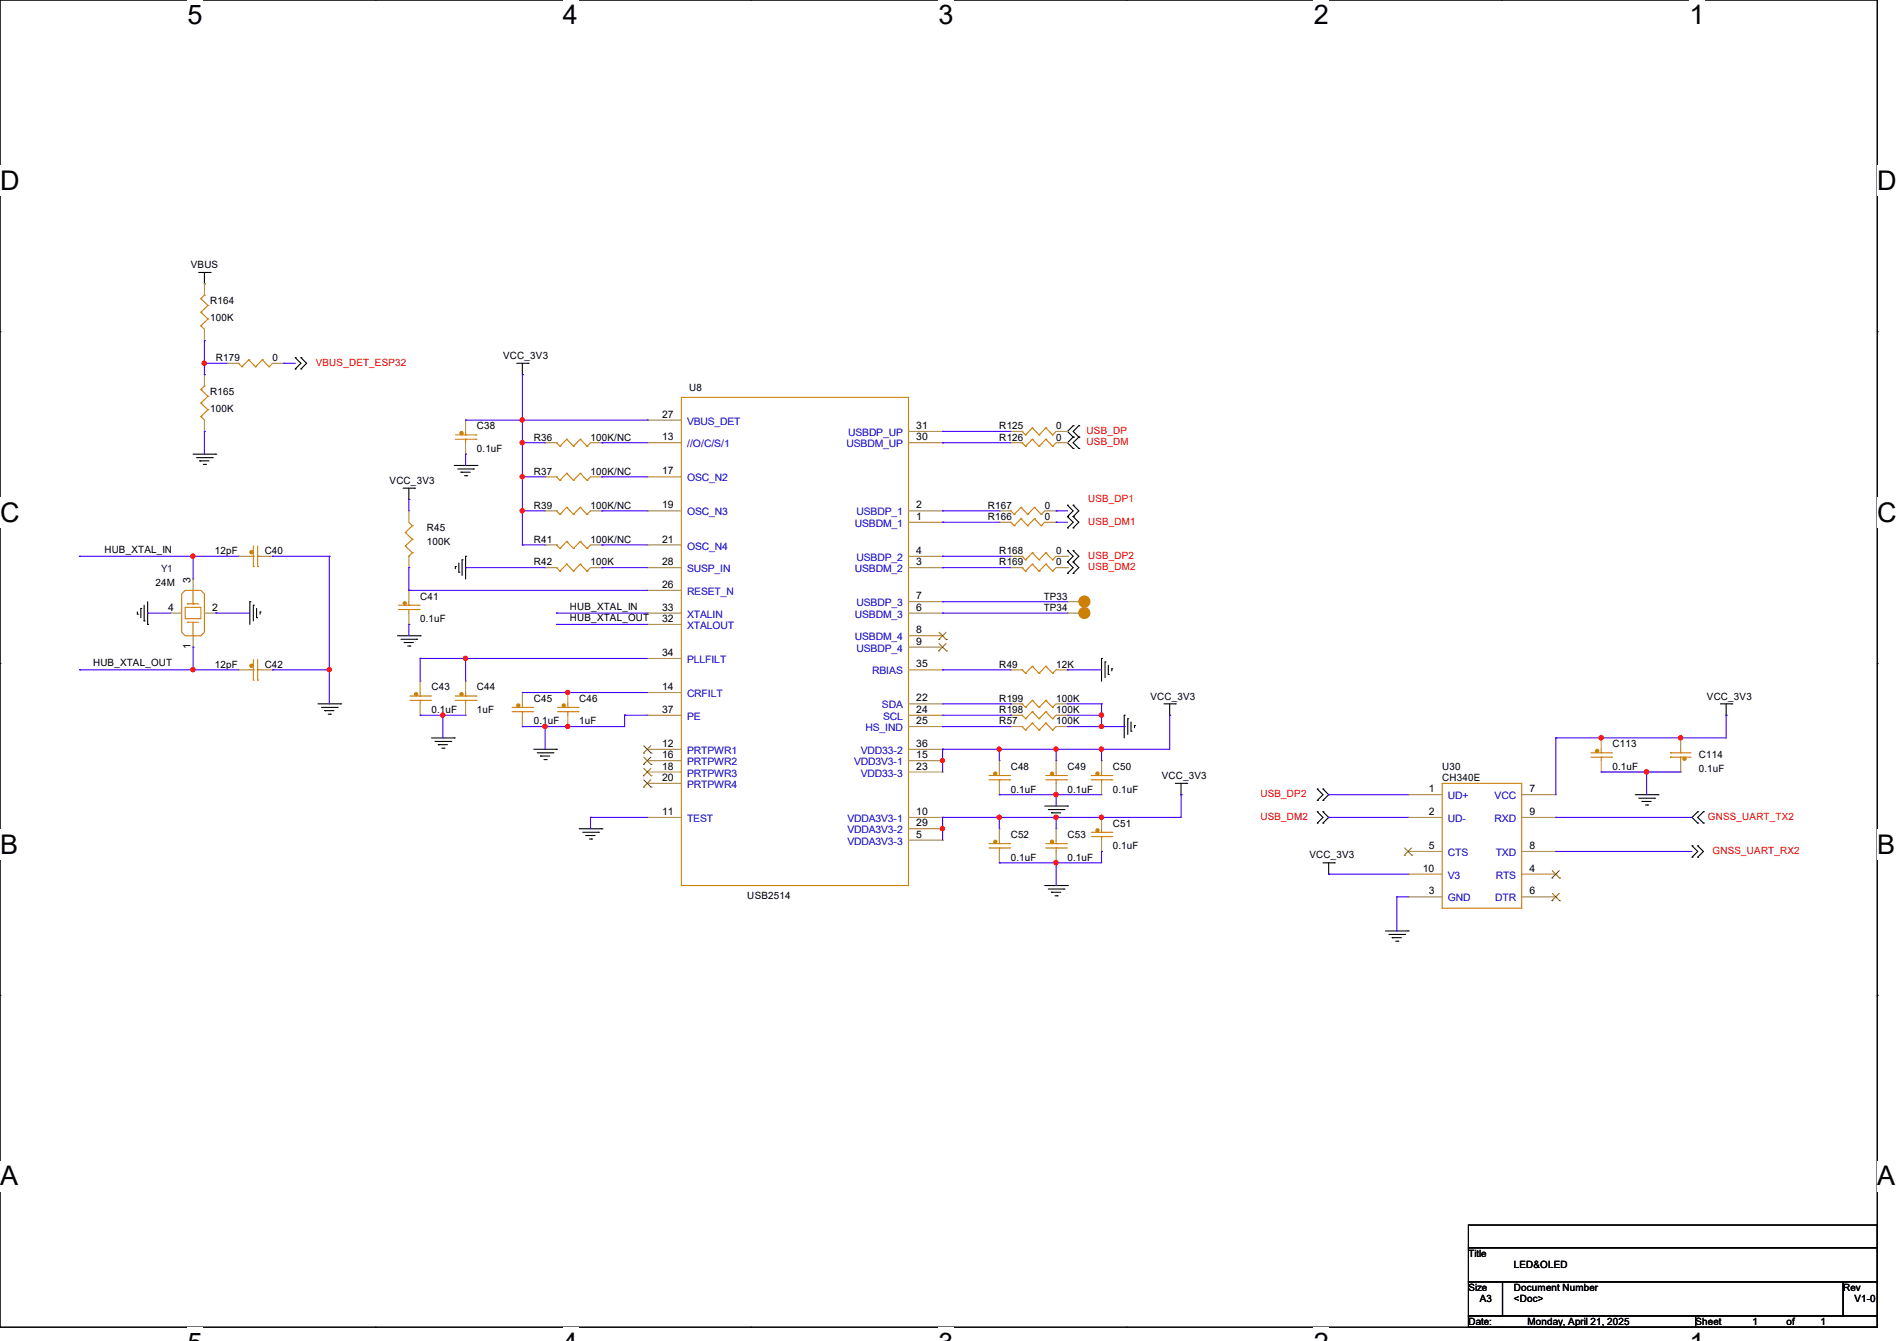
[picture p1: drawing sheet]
<svg xmlns="http://www.w3.org/2000/svg" width="297mm" height="210mm" viewBox="0 0 297 210" stroke-linecap="round" stroke-linejoin="round" font-family="sans-serif">
<path d="M0 0h293.9v207.9h-293.9z" fill="none" stroke="#000" stroke-width=".17"/>
<g fill="#fff">
<path d="M29.4 0h2.3v4.7h-2.3z"/>
<path d="M29.4 207.9h2.3v2.1h-2.3z"/>
</g>
<path d="M58.8 0h.1M58.8 207.9h.1" fill="none" stroke="#000" stroke-width=".17"/>
<g fill="#fff">
<path d="M88.1 0h2.4v4.7h-2.4z"/>
<path d="M88.1 207.9h2.4v2.1h-2.4z"/>
</g>
<path d="M117.6 0h.1M117.6 207.9h.1" fill="none" stroke="#000" stroke-width=".17"/>
<g fill="#fff">
<path d="M146.9 0h2.4v4.7h-2.4z"/>
<path d="M146.9 207.9h2.4v2.1h-2.4z"/>
</g>
<path d="M176.3 0h.1M176.3 207.9h.1" fill="none" stroke="#000" stroke-width=".17"/>
<g fill="#fff">
<path d="M205.7 0h2.4v4.7h-2.4z"/>
<path d="M205.7 207.9h2.4v2.1h-2.4z"/>
</g>
<path d="M235.1 0h.1M235.1 207.9h.1" fill="none" stroke="#000" stroke-width=".17"/>
<g fill="#fff">
<path d="M264.5 0h2.4v4.7h-2.4z"/>
<path d="M264.5 207.9h2.4v2.1h-2.4z"/>
<path d="M0 26h3v4.7h-3z"/>
<path d="M293.9 26h3.1v4.7h-3.1z"/>
<path d="M0 77.9h3v4.7h-3z"/>
<path d="M293.9 77.9h3.1v4.7h-3.1z"/>
</g>
<path d="M0 51.9h.1M293.9 51.9h.1" fill="none" stroke="#000" stroke-width=".17"/>
<g fill="#fff">
<path d="M0 129.9h2.8v4.7h-2.8z"/>
<path d="M293.9 129.9h2.9v4.7h-2.9z"/>
</g>
<path d="M0 103.9h.1M293.9 103.9h.1" fill="none" stroke="#000" stroke-width=".17"/>
<g fill="#fff">
<path d="M0 181.8h2.8v4.8h-2.8z"/>
<path d="M293.8 181.8h3v4.8h-3z"/>
</g>
<g fill="none" stroke="#000" stroke-width=".17">
<path d="M31.1 42.7h1.8M32 44.4h.1M32 42.7v1.7M32.9 42.7h.1M46.2 57.8h.1M46.2 56h.1M46.2 56l.9 .9-.9 .9M47.1 57.8h.1M47.1 56h.1M47.1 56l.9 .9-.9 .9M80.9 56.9h1.8M81.8 58.7h.1"/>
<path d="M81.8 56.9v1.8M82.7 56.9h.1M30.2 71.1h3.6M30.8 71.7h2.4M31.3 72.2h.1M31.3 72.2h1.4M31.8 72.7h.4M32.2 72.7h.1M33.2 71.7h.1M33.8 71.1h.1M63.1 76.5h1.8M64 78.2h.1"/>
<path d="M64 76.5v1.7M64.9 76.5h.1M71.1 72.9h3.6M71.7 73.4h2.4M72.2 74h.1M72.2 74h1.4M72.7 74.5h.4M73.1 74.5h.1M74.1 73.4h.1M74.7 72.9h.1M167.1 79.1h.1M167.1 79.1l.9 .9-.9 .9"/>
<path d="M168 66.7h.1M168 68.5h.1M168 70.2h.1M168 79.1h.1M168 66.7l-.9 .9 .9 .9M168 68.5l-.9 .8 .9 .9M168 79.1l.9 .9-.9 .9M168.9 68.5h.1M168.9 66.7h.1M168.9 70.2h.1M168.9 66.7l-.9 .9 .9 .9M168.9 68.5l-.9 .8 .9 .9"/>
<path d="M21.5 96.2h.1M21.5 95.8v.4M22.1 95.3h.1M22.1 95.3v1.4M22.6 97.2h.1M22.6 94.8v2.4M23.1 97.8h.1M23.1 94.2v3.6M39.1 94.2h.1M39.1 94.2v3.6M39.7 94.8h.1M39.7 94.8v2.4"/>
<path d="M40.2 96.7h.1M40.2 95.3v1.4M40.7 95.8h.1M40.7 95.8v.4M62.2 99.6h3.6M65.8 99.6h.1M71.3 88.7h.1M71.3 88.7v.4M71.8 89.6h.1M71.8 88.2v1.4M72.3 87.7h.1M72.3 87.7v2.4"/>
<path d="M72.9 87.1h.1M72.9 87.1v3.6M167.1 80.9h.1M167.1 82.7h.1M167.1 88h.1M167.1 86.2h.1M167.1 89.8h.1M167.1 80.9l.9 .9-.9 .9M167.1 86.2l.9 .9-.9 .9M167.1 88l.9 .9-.9 .9M168 80.9h.1M168 82.7h.1"/>
<path d="M168 88h.1M168 86.2h.1M168 89.8h.1M168 80.9l.9 .9-.9 .9M168 86.2l.9 .9-.9 .9M168 88l.9 .9-.9 .9M49.8 110.2h3.5M50.3 110.8h2.5M50.8 111.3h.1M50.8 111.3h1.5M51.4 111.8h.3M51.7 111.8h.1"/>
<path d="M52.8 110.8h.1M53.3 110.2h.1M62.8 100.1h2.4M63.3 100.6h.1M63.3 100.6h1.4M63.8 101.2h.4M64.2 101.2h.1M65.2 100.1h.1M67.6 115.6h3.5M68.1 116.1h2.5M68.6 116.6h.1M68.6 116.6h1.5"/>
<path d="M69.2 117.2h.3M69.5 117.2h.1M70.6 116.1h.1M71.1 115.6h.1M83.6 117.3h3.5M84.1 117.9h2.5M84.6 118.4h.1M84.6 118.4h1.5M85.2 119h.3M85.5 119h.1M86.6 117.9h.1M87.1 117.3h.1"/>
<path d="M172.5 103.1h.1M172.5 103.1v3.6M173 103.7h.1M173 103.7v2.4M173.5 105.6h.1M173.5 104.2v1.4M174.1 104.7h.1M174.1 104.7v.4M176 112h.1M176 112v3.6M176.6 112.6h.1M176.6 112.6v2.4"/>
<path d="M177.1 114.5h.1M177.1 113.1v1.4M177.6 113.6h.1M177.6 113.6v.4M182.2 110.2h1.8M183.1 112h.1M183.1 110.2v1.8M184 110.2h.1M269.4 110.2h1.7M270.3 112h.1M270.3 110.2v1.8M271.1 110.2h.1"/>
<path d="M90.7 129.8h3.5M91.2 130.3h2.5M91.7 130.9h.1M91.7 130.9h1.5M92.3 131.4h.3M92.6 131.4h.1M93.7 130.3h.1M94.2 129.8h.1M163.6 126.2h3.5M163.6 138.7h3.5M164.1 126.8h2.5M164.1 139.2h2.5"/>
<path d="M164.6 127.3h.1M164.6 139.7h.1M164.6 127.3h1.5M164.6 139.7h1.5M165.2 127.8h.3M165.5 127.8h.1M166.6 126.8h.1M166.6 139.2h.1M167.1 126.2h.1M167.1 138.7h.1M184 122.7h1.8M184.9 124.5h.1"/>
<path d="M184.9 122.7v1.8M185.8 122.7h.1M206.2 125.3h.1M206.2 123.6h.1M206.2 128.9h.1M206.2 127.1h.1M206.2 123.6l.9 .9-.9 .8M206.2 127.1l.9 .9-.9 .9M207.1 123.6h.1M207.1 125.3h.1M207.1 127.1h.1M207.1 128.9h.1"/>
<path d="M207.1 135.1h1.8M207.1 123.6l.9 .9-.9 .8M207.1 127.1l.9 .9-.9 .9M208 136.9h.1M208 135.1v1.8M208.9 135.1h.1M256 124.5h3.6M256.6 125h2.4M257.1 125.5h.1M257.1 125.5h1.4M257.6 126.1h.4M258 126.1h.1"/>
<path d="M259 125h.1M259.6 124.5h.1M264.9 132.5h.1M264.9 134.2h.1M264.9 132.5l.9 .8-.9 .9M265.8 128.9h.1M265.8 127.1h.1M265.8 132.5h.1M265.8 134.2h.1M265.8 127.1l-.9 .9 .9 .9M265.8 132.5l.9 .8-.9 .9M266.7 127.1h.1"/>
<path d="M266.7 128.9h.1M266.7 127.1l-.9 .9 .9 .9M0 155.9h.1M165.2 140.3h.3M165.5 140.3h.1M216.9 145.8h3.6M217.5 146.3h2.4M218 146.9h.1M218 146.9h1.4M218.5 147.4h.4M218.9 147.4h.1M219.9 146.3h.1"/>
<path d="M220.5 145.8h.1M293.9 155.9h.1M229.9 191.9h64v3.5h-64zM229.9 195.4h64v5.3h-64zM229.9 200.7h5.3v5.4h-5.3zM229.9 206.1h35.6v1.8h-35.6zM235.2 200.7h53.4v5.4h-53.4zM265.5 206.1h28.4v1.8h-28.4zM288.6 200.7h5.3v5.4h-5.3z"/>
</g>
<g fill="none" stroke="#cc8006" stroke-width=".17">
<path d="M31.5 51h.1M31.5 48.9h.1M31.5 46.8h.1M31.5 51l.5 .6M31.5 48.9l1.1 1.1M31.5 46.8l1.1 1M32 46.2h.1M32 46.2l-.5 .6M32.6 50h.1M32.6 47.8h.1M32.6 50l-1.1 1M32.6 47.8l-1.1 1.1"/>
<path d="M37.3 56.9h.1M37.3 56.9l.6 .5M37.9 57.4h.1M38.9 56.3h.1M38.9 56.3l1.1 1.1M38.9 56.3l-1 1.1M40 57.4h.1M41.1 56.3h.1M41.1 56.3l1 1.1M41.1 56.3l-1.1 1.1M42.1 57.4h.1M42.7 56.9l-.6 .5"/>
<path d="M31.5 65.2h.1M31.5 63.1h.1M31.5 61h.1M31.5 65.2l.5 .6M31.5 63.1l1.1 1.1M31.5 61l1.1 1.1M32 60.5h.1M32 60.5l-.5 .5M32.6 64.2h.1M32.6 62.1h.1M32.6 64.2l-1.1 1M32.6 62.1l-1.1 1"/>
<path d="M71.3 68.8h3.2M71.3 68.1h3.2M72.9 68.8h.1M72.9 68.1h.1M72.9 67.6v.5M72.9 68.8v.5M74.5 68.8h.1M74.5 68.1h.1M87.1 74.7h.1M87.1 69.3h.1M87.1 74.7l.6 .5M87.1 69.3l.6 .6"/>
<path d="M87.7 75.2h.1M87.7 69.9h.1M88.7 74.1h.1M88.7 68.8h.1M88.7 79.5h.1M88.7 74.1l1.1 1.1M88.7 74.1l-1 1.1M88.7 68.8l1.1 1.1M88.7 68.8l-1 1.1M88.7 79.5l1.1 1.1M88.7 79.5l-1 1.1M89.8 75.2h.1"/>
<path d="M89.8 69.9h.1M90.8 74.1h.1M90.8 68.8h.1M90.8 79.5h.1M90.8 74.1l1.1 1.1M90.8 74.1l-1 1.1M90.8 68.8l1.1 1.1M90.8 68.8l-1 1.1M90.8 79.5l1.1 1.1M90.8 79.5l-1 1.1M91.9 75.2h.1M91.9 69.9h.1"/>
<path d="M92.5 74.7l-.6 .5M92.5 69.3l-.6 .6M106.7 62.2h35.5v76.5h-35.5zM159.9 79.5h.1M159.9 79.5l1 1.1M159.9 79.5l-1.1 1.1M160 67.6h.1M160 69.3h.1M160 67.6l.6 .5M160 69.3l.6 .6M160.6 68.1h.1M160.6 69.9h.1"/>
<path d="M161.6 67h.1M161.6 68.8h.1M161.6 67l1.1 1.1M161.6 67l-1 1.1M161.6 68.8l1.1 1.1M161.6 68.8l-1 1.1M162 79.5h.1M162 79.5l1 1.1M162 79.5l-1.1 1.1M162.7 68.1h.1M162.7 69.9h.1M163.7 67h.1"/>
<path d="M163.7 68.8h.1M163.7 67l1.1 1.1M163.7 67l-1 1.1M163.7 68.8l1.1 1.1M163.7 68.8l-1 1.1M164.8 68.1h.1M164.8 69.9h.1M165.4 67.6l-.6 .5M165.4 69.3l-.6 .6M28.4 93l.6-.5h2.5l.5 .5v6l-.5 .6h-2.5l-.6-.6zM29 95.1h2.5v1.8h-2.5zM29.3 97.5h.1"/>
<path d="M29.3 94.6h.1M29.3 97.5h1.8M29.3 94.6h1.8M30.2 99.6h.1M30.2 94.6h.1M30.2 92.5v2.1M30.2 97.5v2.1M39.1 87.1h.6M39.7 88.7h.1M39.7 87.1h.1M39.7 85.5v3.2M40.3 88.7h.1"/>
<path d="M40.3 87.1h.1M40.3 85.5v3.2M40.3 87.1h.6M62.4 95.5h3.2M62.4 94.8h3.2M63.5 83.4h.1M63.5 85.5h.1M63.5 83.4l1.1 1.1M63.5 85.5l1.1 1.1M64 87.1h.1M64 95.5h.1M64 94.8h.1"/>
<path d="M64 81.8l.6 .5M64 94.2v.6M64 95.5v.5M64.6 82.3h.1M64.6 84.5h.1M64.6 86.6h.1M64.6 82.3l-1.1 1.1M64.6 84.5l-1.1 1M64.6 86.6l-.6 .5M65.6 95.5h.1M65.6 94.8h.1M87.1 88.9h.1"/>
<path d="M87.1 80h.1M87.1 85.3h.1M87.1 88.9l.6 .6M87.1 80l.6 .6M87.1 85.3l.6 .6M87.7 89.5h.1M87.7 80.6h.1M87.7 85.9h.1M88.7 88.3h.1M88.7 84.8h.1M88.7 88.3l1.1 1.2M88.7 88.3l-1 1.2"/>
<path d="M88.7 84.8l1.1 1.1M88.7 84.8l-1 1.1M89.8 89.5h.1M89.8 80.6h.1M89.8 85.9h.1M90.8 88.3h.1M90.8 84.8h.1M90.8 88.3l1.1 1.2M90.8 88.3l-1 1.2M90.8 84.8l1.1 1.1M90.8 84.8l-1 1.1M91.9 89.5h.1"/>
<path d="M91.9 80.6h.1M91.9 85.9h.1M92.5 88.9l-.6 .6M92.5 80l-.6 .6M92.5 85.3l-.6 .6M158.2 80h.1M158.2 81.8h.1M158.2 80l.6 .6M158.2 81.8l.6 .5M158.8 80.6h.1M158.8 82.3h.1M159.9 81.2h.1"/>
<path d="M159.9 81.2l1 1.1M159.9 81.2l-1.1 1.1M160 88.9h.1M160 87.1h.1M160 88.9l.6 .6M160 87.1l.6 .6M160.6 89.5h.1M160.6 87.7h.1M160.9 80.6h.1M160.9 82.3h.1M161.6 88.3h.1M161.6 86.6h.1"/>
<path d="M161.6 88.3l1.1 1.2M161.6 88.3l-1 1.2M161.6 86.6l1.1 1.1M161.6 86.6l-1 1.1M162 81.2h.1M162 81.2l1 1.1M162 81.2l-1.1 1.1M162.7 89.5h.1M162.7 87.7h.1M163 80.6h.1M163 82.3h.1M163.6 80l-.6 .6"/>
<path d="M163.6 81.8l-.6 .5M163.7 88.3h.1M163.7 86.6h.1M163.7 88.3l1.1 1.2M163.7 88.3l-1 1.2M163.7 86.6l1.1 1.1M163.7 86.6l-1 1.1M164.8 89.5h.1M164.8 87.7h.1M165.4 88.9l-.6 .6M165.4 87.1l-.6 .6M39.1 104.9h.6"/>
<path d="M39.7 106.5h.1M39.7 104.9h.1M39.7 103.3v3.2M40.3 106.5h.1M40.3 104.9h.1M40.3 103.3v3.2M40.3 104.9h.6M64.2 109.7h3.2M64.2 109h3.2M65.8 109.7h.1M65.8 109h.1M65.8 108.5v.5"/>
<path d="M65.8 109.7v.5M67.4 109.7h.1M67.4 109h.1M71.3 109.7h3.2M71.3 109h3.2M72.9 109.7h.1M72.9 109h.1M72.9 108.5v.5M72.9 109.7v.5M74.5 109.7h.1M74.5 109h.1M80.2 111.5h3.2"/>
<path d="M80.2 110.8h3.2M81.8 111.5h.1M81.8 110.8h.1M81.8 110.2v.6M81.8 111.5v.5M83.4 111.5h.1M83.4 110.8h.1M87.3 111.5h3.2M87.3 110.8h3.2M88.9 111.5h.1M88.9 110.8h.1M88.9 110.2v.6"/>
<path d="M88.9 111.5v.5M90.5 111.5h.1M90.5 110.8h.1M160 113.8h.1M160 112h.1M160 104.9h.1M160 110.2h.1M160 113.8l.6 .5M160 112l.6 .6M160 104.9l.6 .6M160 110.2l.6 .6M160.6 114.3h.1"/>
<path d="M160.6 112.6h.1M160.6 105.5h.1M160.6 110.8h.1M161.6 113.2h.1M161.6 111.5h.1M161.6 104.4h.1M161.6 109.7h.1M161.6 113.2l1.1 1.1M161.6 113.2l-1 1.1M161.6 111.5l1.1 1.1M161.6 111.5l-1 1.1M161.6 104.4l1.1 1.1"/>
<path d="M161.6 104.4l-1 1.1M161.6 109.7l1.1 1.1M161.6 109.7l-1 1.1M162.7 114.3h.1M162.7 112.6h.1M162.7 105.5h.1M162.7 110.8h.1M163.7 113.2h.1M163.7 111.5h.1M163.7 104.4h.1M163.7 109.7h.1M163.7 113.2l1.1 1.1"/>
<path d="M163.7 113.2l-1 1.1M163.7 111.5l1.1 1.1M163.7 111.5l-1 1.1M163.7 104.4l1.1 1.1M163.7 104.4l-1 1.1M163.7 109.7l1.1 1.1M163.7 109.7l-1 1.1M164.8 114.3h.1M164.8 112.6h.1M164.8 105.5h.1M164.8 110.8h.1M165.4 113.8l-.6 .5"/>
<path d="M165.4 112l-.6 .6M165.4 104.9l-.6 .6M165.4 110.2l-.6 .6M249.1 118.6h3.2M249.1 117.9h3.2M250.7 118.6h.1M250.7 117.9h.1M250.7 117.3v.6M250.7 118.6v.5M252.3 118.6h.1M252.3 117.9h.1M261.5 117.9h.1"/>
<path d="M261.5 118.6h.1M261.5 118.6h3.3M261.5 117.9h3.3M263.1 117.9h.1M263.1 118.6h.1M263.1 117.3v.6M263.1 118.6v.5M154.9 122.1h3.2M154.9 121.5h3.2M154.9 132.8h3.2M154.9 132.1h3.2M156.5 122.1h.1"/>
<path d="M156.5 121.5h.1M156.5 132.8h.1M156.5 132.1h.1M156.5 120.9v.6M156.5 122.1v.6M156.5 131.6v.5M156.5 132.8v.5M158.1 122.1h.1M158.1 121.5h.1M158.1 132.8h.1M158.1 132.1h.1M163.7 122.1h3.3"/>
<path d="M163.7 121.5h3.3M163.7 132.8h3.3M163.7 132.1h3.3M165.4 122.1h.1M165.4 121.5h.1M165.4 132.8h.1M165.4 132.1h.1M165.4 120.9v.6M165.4 122.1v.6M165.4 131.6v.5M165.4 132.8v.5M167 122.1h.1"/>
<path d="M167 121.5h.1M167 132.8h.1M167 132.1h.1M170.9 122.1h3.2M170.9 121.5h3.2M170.9 131h3.2M170.9 130.3h3.2M172.5 131h.1M172.5 130.3h.1M172.5 122.1h.1M172.5 121.5h.1M172.5 120.9v.6"/>
<path d="M172.5 122.1v.6M172.5 129.8v.5M172.5 131v.6M174.1 131h.1M174.1 130.3h.1M174.1 122.1h.1M174.1 121.5h.1M225.8 122.7h12.5v19.5h-12.5z"/>
</g>
<g fill="none" stroke="#a84" stroke-width=".17">
<path d="M32 53.3h.1M32 44.4h.1M32 58.7h.1M32 44.4v1.8M32 51.6v1.7M32 58.7v1.8M35.6 56.9h.1M35.6 56.9h1.7M42.7 56.9h1.7M44.4 56.9h.1M32 67.6h.1M32 65.8v1.8"/>
<path d="M72.9 65.8h.1M72.9 71.1h.1M72.9 65.8v1.8M72.9 69.3v1.8M85.3 74.7h.1M85.3 69.3h.1M85.3 74.7h1.8M85.3 69.3h1.8M92.5 74.7h1.7M92.5 69.3h1.7M94.2 74.7h.1M94.2 69.3h.1"/>
<path d="M101.3 69.3h.1M101.3 74.7h.1M101.3 65.8h.1M101.3 74.7h5.4M101.3 69.3h5.4M101.3 65.8h5.4M142.2 67.6h5.4M142.2 69.3h5.4M147.6 69.3h.1M147.6 67.6h.1M158.2 67.6h.1M158.2 69.3h.1"/>
<path d="M158.2 67.6h1.8M158.2 69.3h1.8M165.4 67.6h1.7M165.4 69.3h1.7M167.1 67.6h.1M167.1 69.3h.1M26.7 96h.1M26.7 96h1.7M30.2 90.7h.1M30.2 90.7v1.8M30.2 99.6v1.7M32 96h1.8"/>
<path d="M33.8 96h.1M37.3 87.1h.1M37.3 87.1h1.8M40.9 87.1h1.8M42.7 87.1h.1M64 80h.1M64 88.9h.1M64 92.5h.1M64 97.8h.1M64 80v1.8M64 87.1v1.8M64 92.5v1.7"/>
<path d="M64 96v1.8M85.3 88.9h.1M85.3 80h.1M85.3 85.3h.1M85.3 80h1.8M85.3 88.9h1.8M85.3 85.3h1.8M92.5 80h1.7M92.5 88.9h1.7M92.5 85.3h1.7M94.2 88.9h.1M94.2 80h.1"/>
<path d="M94.2 85.3h.1M101.3 80h.1M101.3 85.3h.1M101.3 92.5h.1M101.3 88.9h.1M101.3 97.8h.1M101.3 96h.1M101.3 80h5.4M101.3 88.9h5.4M101.3 96h5.4M101.3 85.3h5.4M101.3 92.5h5.4"/>
<path d="M101.3 97.8h5.4M142.2 80h5.4M142.2 88.9h5.4M142.2 87.1h5.4M142.2 81.8h5.4M142.2 96h5.4M142.2 94.2h5.4M142.2 99.6h5.4M147.6 81.8h.1M147.6 80h.1M147.6 88.9h.1M147.6 87.1h.1"/>
<path d="M147.6 96h.1M147.6 94.2h.1M147.6 99.6h.1M156.5 80h.1M156.5 81.8h.1M156.5 80h1.7M156.5 81.8h1.7M158.2 88.9h.1M158.2 87.1h.1M158.2 88.9h1.8M158.2 87.1h1.8M163.6 80h1.8"/>
<path d="M163.6 81.8h1.8M165.4 80h.1M165.4 81.8h.1M165.4 88.9h1.7M165.4 87.1h1.7M167.1 88.9h.1M167.1 87.1h.1M167.1 94.2h.1M167.1 96h.1M167.1 96h1.8M167.1 94.2h1.8M30.2 101.3h.1"/>
<path d="M37.3 104.9h.1M37.3 104.9h1.8M40.9 104.9h1.8M42.7 104.9h.1M65.8 106.7h.1M65.8 112h.1M65.8 106.7v1.8M65.8 110.2v1.8M72.9 106.7h.1M72.9 112h.1M72.9 106.7v1.8M72.9 110.2v1.8"/>
<path d="M81.8 108.5h.1M81.8 113.8h.1M81.8 108.5v1.7M81.8 112v1.8M88.9 108.5h.1M88.9 113.8h.1M88.9 108.5v1.7M88.9 112v1.8M101.3 117.3h.1M101.3 108.5h.1M101.3 119.1h.1M101.3 103.1h.1"/>
<path d="M101.3 112h.1M101.3 112h5.4M101.3 117.3h5.4M101.3 108.5h5.4M101.3 119.1h5.4M101.3 103.1h5.4M142.2 104.9h5.4M142.2 113.8h5.4M142.2 112h5.4M142.2 101.3h5.4M142.2 117.3h5.4M142.2 119.1h5.4"/>
<path d="M142.2 110.2h5.4M147.6 101.3h.1M147.6 119.1h.1M147.6 110.2h.1M147.6 112h.1M147.6 113.8h.1M147.6 104.9h.1M147.6 117.3h.1M156.5 119.1h.1M156.5 119.1v1.8M158.2 113.8h.1M158.2 112h.1"/>
<path d="M158.2 104.9h.1M158.2 110.2h.1M158.2 104.9h1.8M158.2 113.8h1.8M158.2 112h1.8M158.2 110.2h1.8M165.4 119.1h.1M165.4 104.9h1.7M165.4 113.8h1.7M165.4 119.1v1.8M165.4 112h1.7M165.4 110.2h1.7"/>
<path d="M167.1 113.8h.1M167.1 112h.1M167.1 104.9h.1M167.1 110.2h.1M172.5 119.1h.1M172.5 119.1v1.8M250.7 115.6h.1M250.7 115.6v1.7M250.7 119.1v1.8M263.1 115.6h.1M263.1 115.6v1.7M263.1 119.1v1.8"/>
<path d="M101.3 128h.1M101.3 120.9h.1M101.3 122.7h.1M101.3 128h5.4M101.3 120.9h5.4M101.3 122.7h5.4M142.2 128h5.4M142.2 131.6h5.4M142.2 120.9h5.4M142.2 129.8h5.4M147.6 131.6h.1M147.6 128h.1"/>
<path d="M147.6 120.9h.1M147.6 129.8h.1M156.5 124.5h.1M156.5 129.8h.1M156.5 135.1h.1M156.5 122.7v1.8M156.5 129.8v1.8M156.5 133.3v1.8M165.4 124.5h.1M165.4 129.8h.1M165.4 135.1h.1M165.4 122.7v1.8"/>
<path d="M165.4 129.8v1.8M165.4 133.3v1.8M172.5 128h.1M172.5 133.3h.1M172.5 124.5h.1M172.5 122.7v1.8M172.5 128v1.8M172.5 131.6v1.7M220.5 124.5h.1M220.5 128h.1M220.5 133.3h.1M220.5 136.9h.1"/>
<path d="M220.5 124.5h5.3M220.5 128h5.3M220.5 136.9h5.3M220.5 133.3h5.3M238.3 124.5h5.3M238.3 128h5.3M238.3 136.9h5.3M238.3 133.3h5.3M243.6 136.9h.1M243.6 124.5h.1M243.6 133.3h.1M243.6 128h.1"/>
<path d="M250.7 120.9h.1M263.1 120.9h.1M220.5 140.5h.1M220.5 140.5h5.3M238.3 140.5h5.3M243.6 140.5h.1"/>
</g>
<g fill="#cc8006" stroke="#cc8006" stroke-width=".17">
<circle cx="39.4" cy="86.5" r=".25"/>
<circle cx="65.2" cy="108.7" r=".25"/>
<circle cx="72.3" cy="108.7" r=".25"/>
<circle cx="155.8" cy="121.2" r=".25"/>
<circle cx="39.4" cy="104.3" r=".25"/>
<circle cx="72.3" cy="67.8" r=".25"/>
<circle cx="164.7" cy="121.2" r=".25"/>
<circle cx="169.8" cy="94.2" r=".87"/>
<circle cx="171.8" cy="130" r=".25"/>
<circle cx="171.8" cy="121.2" r=".25"/>
<circle cx="81.2" cy="110.5" r=".25"/>
<circle cx="155.8" cy="131.8" r=".25"/>
<circle cx="250.1" cy="117.6" r=".25"/>
<circle cx="63.4" cy="94.5" r=".25"/>
<circle cx="88.3" cy="110.5" r=".25"/>
<circle cx="164.7" cy="131.8" r=".25"/>
<circle cx="263.7" cy="118.8" r=".25"/>
<circle cx="169.8" cy="96" r=".87"/>
</g>
<g fill="none" stroke="#804000" stroke-width=".16">
<path d="M147 99l1.2 1.2M148.1 99l-1.1 1.2M100.8 117.9h.1M100.8 119.7h.1M100.8 116.8l1.1 1.1M100.8 118.6l1.1 1.1M101.9 116.8l-1.1 1.1M101.9 118.6l-1.1 1.1M101.9 117.9h.1M101.9 119.7h.1M147 100.2h.1M147 101.9h.1"/>
<path d="M147 100.8l1.2 1.1M148.1 100.8l-1.1 1.1M148.2 100.2h.1M148.2 101.9h.1M100.8 121.5h.1M100.8 123.3h.1M100.8 120.4l1.1 1.1M100.8 122.1l1.1 1.2M101.9 120.4l-1.1 1.1M101.9 122.1l-1.1 1.2M101.9 121.5h.1M101.9 123.3h.1"/>
<path d="M219.9 133.9h.1M219.9 132.8l1.2 1.1M221 132.8l-1.1 1.1M221.1 133.9h.1M243 137.5h.1M243 136.4l1.2 1.1M243 139.9l1.2 1.2M244.1 136.4l-1.1 1.1M244.1 139.9l-1.1 1.2M244.2 137.5h.1M243 141.1h.1M244.2 141.1h.1"/>
</g>
<g fill="none" stroke="#4200ff" stroke-width=".17">
<path d="M32 53.3h.1M32 56.9h.1M32 58.7h.1M32 53.3v5.4M32 56.9h3.6M44.4 56.9h.1M44.4 56.9h1.8M81.8 58.7h.1M81.8 58.7v26.6M32 67.6h.1M32 67.6v3.5M64 78.2h.1"/>
<path d="M64 78.2v1.8M72.9 65.8h.1M72.9 71.1h.1M72.9 65.8h28.4M72.9 71.1v1.8M81.8 65.8h.1M81.8 69.3h.1M81.8 74.7h.1M81.8 69.3h3.5M81.8 74.7h3.5M94.2 69.3h.1M94.2 74.7h.1"/>
<path d="M94.2 69.3h7.1M94.2 74.7h7.1M101.3 65.8h.1M147.6 67.6h.1M147.6 69.3h.1M147.6 67.6h10.6M147.6 69.3h10.6M12.4 87.1h.1M12.4 87.1h24.9M23.1 96h.1M23.1 96h3.6M30.2 87.1h.1"/>
<path d="M30.2 87.1v3.6M33.8 96h.1M33.8 96h5.3M42.7 87.1h.1M42.7 87.1h8.9M51.6 87.1h.1M51.6 87.1v23.1M64 88.9h.1M64 92.5h.1M64 97.8h.1M64 88.9v3.6M64 97.8v1.8"/>
<path d="M64 92.5h37.3M72.9 88.9h.1M72.9 88.9h12.4M81.8 80h.1M81.8 85.3h.1M81.8 80h3.5M81.8 85.3h3.5M87.1 96h.1M87.1 97.8h.1M87.1 96h14.2M87.1 97.8h14.2M94.2 80h.1"/>
<path d="M94.2 85.3h.1M94.2 88.9h.1M94.2 80h7.1M94.2 85.3h7.1M94.2 88.9h7.1M147.6 80h.1M147.6 81.8h.1M147.6 87.1h.1M147.6 88.9h.1M147.6 94.2h.1M147.6 96h.1M147.6 80h8.9"/>
<path d="M147.6 81.8h8.9M147.6 87.1h10.6M147.6 88.9h10.6M147.6 94.2h19.5M147.6 96h19.5M165.4 80h.1M165.4 81.8h.1M165.4 80h1.7M165.4 81.8h1.7M12.4 104.9h.1M12.4 104.9h24.9M30.2 101.3h.1"/>
<path d="M30.2 104.9h.1M30.2 101.3v3.6M42.7 104.9h.1M42.7 104.9h8.9M51.6 104.9h.1M65.8 103.1h.1M65.8 112h.1M65.8 103.1h35.5M65.8 103.1v3.6M65.8 112h7.1M69.3 112h.1M69.3 112v3.6"/>
<path d="M72.9 103.1h.1M72.9 103.1v3.6M81.8 108.5h.1M81.8 113.8h.1M81.8 108.5h19.5M85.3 113.8h.1M85.3 113.8v3.5M88.9 108.5h.1M88.9 113.8h.1M97.8 112h.1M97.8 112h3.5M97.8 112v1.8h-16"/>
<path d="M147.6 104.9h.1M147.6 113.8h.1M147.6 117.3h.1M147.6 119.1h.1M147.6 104.9h10.6M147.6 110.2h10.6M147.6 112h10.6M147.6 113.8h10.6M147.6 117.3v3.6M156.5 117.3h.1M156.5 117.3v1.8M158.2 110.2h.1"/>
<path d="M158.2 112h.1M165.4 117.3h.1M165.4 117.3v1.8M167.1 104.9h.1M167.1 104.9h5.4M167.1 110.2h5.4M167.1 112h5.4M167.1 113.8h8.9M172.5 113.8h.1M172.5 117.3h.1M172.5 110.2h.1M172.5 112h.1"/>
<path d="M172.5 110.2v3.6M172.5 117.3v1.8M176 113.8h.1M183.1 112h.1M183.1 112v5.3h-35.5M243.6 115.6h.1M243.6 115.6v8.9M250.7 115.6h.1M263.1 115.6h.1M270.3 112h.1M270.3 112v3.6h-26.7M92.5 128h.1"/>
<path d="M92.5 128h8.8M92.5 128v1.8M147.6 128h.1M147.6 129.8h.1M147.6 128v3.6M156.5 124.5h.1M156.5 128h.1M156.5 135.1h.1M156.5 128v1.8M156.5 124.5h16M165.4 124.5h.1M165.4 128h.1"/>
<path d="M165.4 135.1h.1M165.4 124.5v1.7M165.4 128v1.8M165.4 135.1v3.6M172.5 128h.1M172.5 133.3h.1M172.5 133.3v1.8h-16M184.9 124.5h.1M184.9 124.5v3.5h-37.3M208 124.5h.1M208 128h.1M208 136.9h.1"/>
<path d="M208 124.5h12.5M208 128h12.5M208 136.9h12.5M243.6 128h.1M243.6 133.3h.1M243.6 128h21.3M243.6 133.3h21.3M250.7 120.9h.1M250.7 120.9h12.4M257.8 120.9h.1M257.8 120.9v3.6M218.7 140.5h.1"/>
<path d="M218.7 145.8h.1M218.7 140.5h1.8M218.7 140.5v5.3"/>
</g>
<g fill="#f00" stroke="#f00" stroke-width=".17">
<circle cx="32" cy="56.9" r=".32"/>
<circle cx="81.8" cy="65.8" r=".32"/>
<circle cx="81.8" cy="69.3" r=".32"/>
<circle cx="81.8" cy="80" r=".32"/>
<circle cx="81.8" cy="74.7" r=".32"/>
<circle cx="30.2" cy="87.1" r=".32"/>
<circle cx="51.5" cy="104.9" r=".32"/>
<circle cx="30.2" cy="104.9" r=".32"/>
<circle cx="72.9" cy="103.1" r=".32"/>
<circle cx="88.9" cy="108.4" r=".32"/>
<circle cx="69.3" cy="112" r=".32"/>
<circle cx="85.3" cy="113.8" r=".32"/>
<circle cx="88.9" cy="113.8" r=".32"/>
<circle cx="165.3" cy="117.3" r=".32"/>
<circle cx="156.4" cy="117.3" r=".32"/>
<circle cx="172.4" cy="117.3" r=".32"/>
<circle cx="147.6" cy="119.1" r=".32"/>
<circle cx="165.3" cy="124.4" r=".32"/>
<circle cx="147.6" cy="129.8" r=".32"/>
<circle cx="156.4" cy="128" r=".32"/>
<circle cx="165.3" cy="128" r=".32"/>
<circle cx="172.4" cy="128" r=".32"/>
<circle cx="165.3" cy="135.1" r=".32"/>
<circle cx="172.4" cy="113.8" r=".32"/>
<circle cx="172.4" cy="112" r=".32"/>
<circle cx="263.1" cy="115.5" r=".32"/>
<circle cx="250.7" cy="115.5" r=".32"/>
<circle cx="257.8" cy="120.9" r=".32"/>
</g>
<g font-size="4.2">
<text x="29.4" y="3.8">5</text>
<text x="88.1" y="3.8">4</text>
<text x="146.9" y="3.8">3</text>
<text x="205.7" y="3.8">2</text>
<text x="264.5" y="3.8">1</text>
<text x="0" y="29.8">D</text>
<text x="293.9" y="29.8">D</text>
<text x="0" y="81.7">C</text>
<text x="293.9" y="81.7">C</text>
<text x="0" y="133.7">B</text>
<text x="293.9" y="133.7">B</text>
<text x="0" y="185.6">A</text>
<text x="293.9" y="185.6">A</text>
</g>
<g font-size="1.6">
<text x="29.9" y="42">VBUS</text>
<text x="32.9" y="47.7">R164</text>
<text x="32.9" y="50.3">100K</text>
<text x="33.8" y="56.6">R179</text>
<text x="42.7" y="56.6">0</text>
<text x="78.8" y="56.2">VCC_3V3</text>
<text x="32.9" y="61.9">R165</text>
<text x="32.9" y="64.6">100K</text>
<text x="103.7" y="65.4">27</text>
<text x="107.9" y="61.2">U8</text>
<text x="74.7" y="67.2">C38</text>
<text x="74.7" y="70.8">0.1uF</text>
<text x="83.6" y="69">R36</text>
<text x="92.5" y="69">100K/NC</text>
<text x="103.7" y="69">13</text>
<text x="143.5" y="69">30</text>
<text x="143.5" y="67.2">31</text>
<text x="156.5" y="67.2">R125</text>
<text x="156.5" y="69">R126</text>
<text x="165.3" y="67.2">0</text>
<text x="165.3" y="69">0</text>
<text x="61" y="75.8">VCC_3V3</text>
<text x="83.6" y="74.3">R37</text>
<text x="92.5" y="74.3">100K/NC</text>
<text x="103.7" y="74.3">17</text>
<text x="66.8" y="83.2">R45</text>
<text x="83.6" y="79.7">R39</text>
<text x="92.5" y="79.7">100K/NC</text>
<text x="103.7" y="79.6">19</text>
<text x="143.5" y="81.4">1</text>
<text x="143.5" y="79.6">2</text>
<text x="154.7" y="79.7">R167</text>
<text x="154.7" y="81.4">R166</text>
<text x="163.6" y="79.7">0</text>
<text x="163.6" y="81.4">0</text>
<text x="16.3" y="86.6">HUB_XTAL_IN</text>
<text x="33.6" y="86.8">12pF</text>
<text x="41.4" y="86.8">C40</text>
<text x="66.8" y="85.3">100K</text>
<text x="83.6" y="88.6">R42</text>
<text x="83.6" y="85">R41</text>
<text x="92.5" y="88.6">100K</text>
<text x="92.5" y="85">100K/NC</text>
<text x="103.7" y="85">21</text>
<text x="103.7" y="88.5">28</text>
<text x="143.5" y="88.5">3</text>
<text x="143.5" y="86.7">4</text>
<text x="156.5" y="88.6">R169</text>
<text x="156.5" y="86.8">R168</text>
<text x="165.3" y="88.6">0</text>
<text x="165.3" y="86.8">0</text>
<text x="24.3" y="91.8">24M</text>
<text x="26.3" y="95.6">4</text>
<text x="29.8" y="91.2" transform="rotate(-90 29.8 91.2)">3</text>
<text x="33.2" y="95.6">2</text>
<text x="65.8" y="93.9">C41</text>
<text x="89.2" y="95.5">HUB_XTAL_IN</text>
<text x="103.7" y="92.1">26</text>
<text x="103.7" y="95.6">33</text>
<text x="143.5" y="95.6">6</text>
<text x="143.5" y="93.9">7</text>
<text x="163.4" y="93.9">TP33</text>
<text x="163.4" y="95.7">TP34</text>
<text x="29.8" y="101.7" transform="rotate(-90 29.8 101.7)">1</text>
<text x="65.8" y="97.4">0.1uF</text>
<text x="89.2" y="97.2">HUB_XTAL_OUT</text>
<text x="103.7" y="97.4">32</text>
<text x="143.5" y="99.2">8</text>
<text x="143.5" y="101">9</text>
<text x="14.6" y="104.3">HUB_XTAL_OUT</text>
<text x="33.6" y="104.6">12pF</text>
<text x="41.4" y="104.6">C42</text>
<text x="103.7" y="102.7">34</text>
<text x="143.5" y="104.5">35</text>
<text x="156.5" y="104.6">R49</text>
<text x="165.3" y="104.6">12K</text>
<text x="67.6" y="108.1">C43</text>
<text x="67.6" y="111.7">0.1uF</text>
<text x="74.7" y="108.1">C44</text>
<text x="74.7" y="111.7">1uF</text>
<text x="83.6" y="109.9">C45</text>
<text x="83.6" y="113.5">0.1uF</text>
<text x="90.7" y="109.9">C46</text>
<text x="90.7" y="113.5">1uF</text>
<text x="103.7" y="108.1">14</text>
<text x="103.7" y="111.6">37</text>
<text x="143.5" y="109.9">22</text>
<text x="143.5" y="111.6">24</text>
<text x="143.5" y="113.4">25</text>
<text x="156.5" y="113.5">R57</text>
<text x="156.5" y="111.7">R198</text>
<text x="156.5" y="109.9">R199</text>
<text x="165.3" y="113.5">100K</text>
<text x="165.3" y="111.7">100K</text>
<text x="165.3" y="109.9">100K</text>
<text x="180.1" y="109.6">VCC_3V3</text>
<text x="267.2" y="109.6">VCC_3V3</text>
<text x="103.7" y="117">12</text>
<text x="103.7" y="118.7">16</text>
<text x="143.5" y="118.7">15</text>
<text x="143.5" y="117">36</text>
<text x="252.5" y="117">C113</text>
<text x="266" y="118.8">C114</text>
<text x="103.7" y="120.5">18</text>
<text x="103.7" y="122.3">20</text>
<text x="143.5" y="120.5">23</text>
<text x="158.2" y="120.6">C48</text>
<text x="158.2" y="124.1">0.1uF</text>
<text x="167.1" y="120.6">C49</text>
<text x="167.1" y="124.1">0.1uF</text>
<text x="174.2" y="120.6">C50</text>
<text x="174.2" y="124.1">0.1uF</text>
<text x="181.9" y="122">VCC_3V3</text>
<text x="223.7" y="124.1">1</text>
<text x="225.8" y="120.6">U30</text>
<text x="225.8" y="122.3">CH340E</text>
<text x="239.5" y="124.1">7</text>
<text x="252.5" y="120.6">0.1uF</text>
<text x="266" y="120.9">0.1uF</text>
<text x="103.7" y="127.6">11</text>
<text x="143.5" y="131.2">5</text>
<text x="143.5" y="127.6">10</text>
<text x="143.5" y="129.4">29</text>
<text x="158.2" y="131.2">C52</text>
<text x="167.1" y="131.2">C53</text>
<text x="174.2" y="129.5">C51</text>
<text x="223.7" y="127.6">2</text>
<text x="239.5" y="127.6">9</text>
<text x="158.2" y="134.8">0.1uF</text>
<text x="167.1" y="134.8">0.1uF</text>
<text x="174.2" y="133">0.1uF</text>
<text x="205" y="134.4">VCC_3V3</text>
<text x="222.8" y="136.5">10</text>
<text x="223.7" y="133">5</text>
<text x="239.5" y="136.5">4</text>
<text x="239.5" y="133">8</text>
<text x="117" y="140.8">USB2514</text>
<text x="223.7" y="140.1">3</text>
<text x="239.5" y="140.1">6</text>
<text x="229.9" y="196.8">Title</text>
<text x="229.9" y="202.2">Size</text>
<text x="231.7" y="204">A3</text>
<text x="237" y="202.2">Document Number</text>
<text x="237" y="204">&lt;Doc&gt;</text>
<text x="237" y="198.6">LED&amp;OLED</text>
<text x="288.6" y="202.2">Rev</text>
<text x="290.4" y="204">V1-0</text>
<text x="229.9" y="207.5">Date:</text>
<text x="239.1" y="207.5">Monday, April 21, 2025</text>
<text x="265.5" y="207.5">Sheet</text>
<text x="274.4" y="207.5">1</text>
<text x="279.7" y="207.5">of</text>
<text x="285" y="207.5">1</text>
</g>
<g font-size="1.6" fill="#f00">
<text x="49.4" y="57.3">VBUS_DET_ESP32</text>
<text x="170.1" y="67.9">USB_DP</text>
<text x="170.1" y="69.7">USB_DM</text>
<text x="170.3" y="78.6">USB_DP1</text>
<text x="170.3" y="82.2">USB_DM1</text>
<text x="170.3" y="87.5">USB_DP2</text>
<text x="170.3" y="89.3">USB_DM2</text>
<text x="197.4" y="124.8">USB_DP2</text>
<text x="197.4" y="128.4">USB_DM2</text>
<text x="267.4" y="128.4">GNSS_UART_TX2</text>
<text x="268.1" y="133.7">GNSS_UART_RX2</text>
</g>
<g font-size="1.6" fill="#00c">
<text x="107.6" y="70.1">//O/C/S/1</text>
<text x="107.6" y="66.5">VBUS_DET</text>
<text x="132.5" y="70.1">USBDM_UP</text>
<text x="132.8" y="68.3">USBDP_UP</text>
<text x="107.6" y="75.4">OSC_N2</text>
<text x="107.6" y="80.7">OSC_N3</text>
<text x="133.9" y="82.5">USBDM_1</text>
<text x="134.1" y="80.7">USBDP_1</text>
<text x="107.6" y="86.1">OSC_N4</text>
<text x="107.6" y="89.6">SUSP_IN</text>
<text x="133.9" y="89.6">USBDM_2</text>
<text x="134.1" y="87.8">USBDP_2</text>
<text x="107.6" y="93.2">RESET_N</text>
<text x="134.1" y="95">USBDP_3</text>
<text x="107.6" y="98.5">XTALOUT</text>
<text x="107.6" y="96.7">XTALIN</text>
<text x="133.9" y="96.7">USBDM_3</text>
<text x="133.9" y="100.3">USBDM_4</text>
<text x="107.6" y="103.8">PLLFILT</text>
<text x="134.1" y="102.1">USBDP_4</text>
<text x="136.6" y="105.6">RBIAS</text>
<text x="107.6" y="109.2">CRFILT</text>
<text x="107.6" y="112.7">PE</text>
<text x="138.1" y="111">SDA</text>
<text x="138.3" y="112.7">SCL</text>
<text x="107.6" y="118.1">PRTPWR1</text>
<text x="107.6" y="119.8">PRTPWR2</text>
<text x="133.7" y="119.8">VDD3V3-1</text>
<text x="134.8" y="118.1">VDD33-2</text>
<text x="135.5" y="114.5">HS_IND</text>
<text x="107.6" y="121.6">PRTPWR3</text>
<text x="107.6" y="123.4">PRTPWR4</text>
<text x="134.8" y="121.6">VDD33-3</text>
<text x="226.7" y="125.2">UD+</text>
<text x="234" y="125.2">VCC</text>
<text x="107.6" y="128.7">TEST</text>
<text x="132.7" y="128.7">VDDA3V3-1</text>
<text x="132.7" y="130.5">VDDA3V3-2</text>
<text x="226.7" y="128.7">UD-</text>
<text x="234" y="128.7">RXD</text>
<text x="132.7" y="132.3">VDDA3V3-3</text>
<text x="226.7" y="134.1">CTS</text>
<text x="226.7" y="137.6">V3</text>
<text x="234.2" y="137.6">RTS</text>
<text x="234.2" y="134.1">TXD</text>
<text x="226.7" y="141.2">GND</text>
<text x="234.1" y="141.2">DTR</text>
</g>
<text font-size="1.6" fill="#004040" x="25.2" y="89.6">Y1</text>
</svg>
